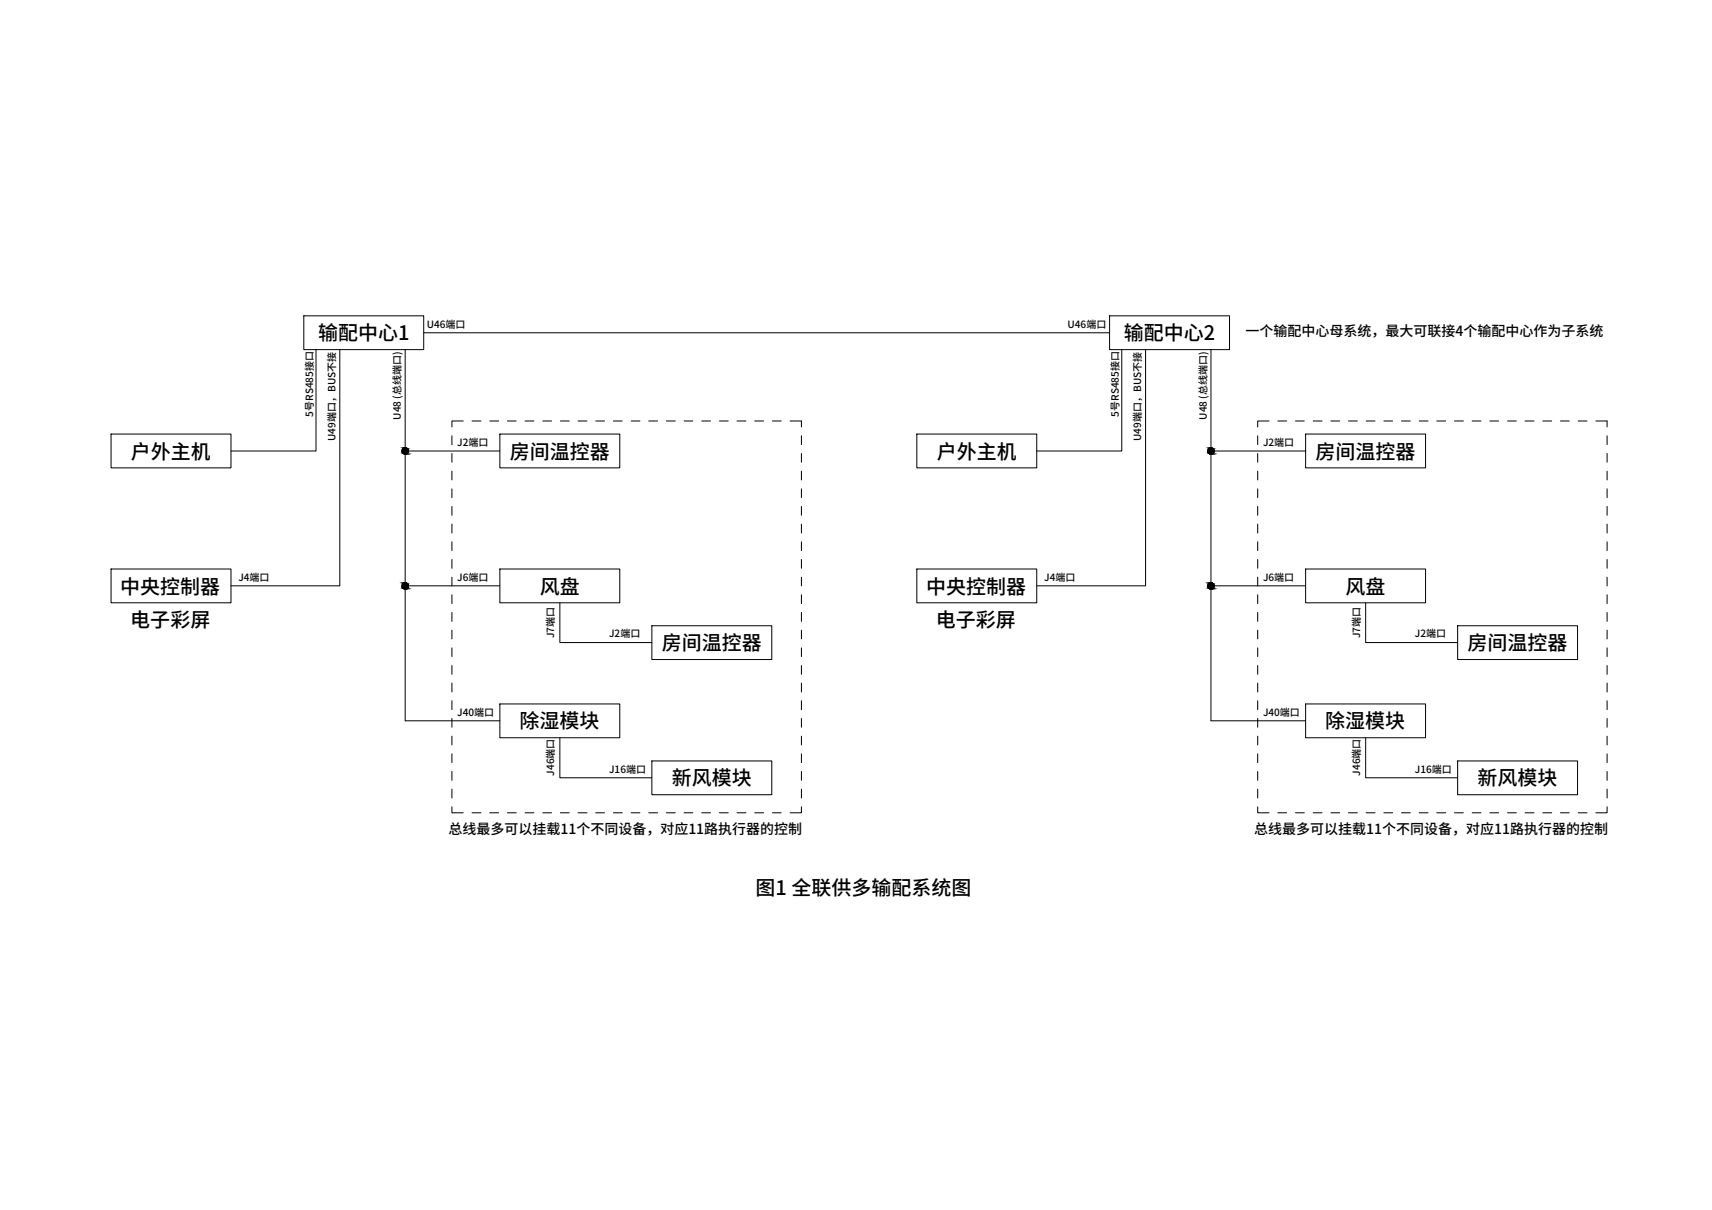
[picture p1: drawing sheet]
<svg xmlns="http://www.w3.org/2000/svg" width="297mm" height="210mm" viewBox="0 0 297 210" stroke-linecap="round" stroke-linejoin="round" font-family="sans-serif">
<g fill="none" stroke="#000" stroke-width=".17">
<path d="M52.7 54.8h20.8v5.8h-20.8zM73.5 57.7h119M192.5 54.8h20.8v5.8h-20.8zM19.3 75.3h20.8v5.9h-20.8zM54.8 60.6v17.6h-14.7M59 60.6v41h-18.9M70.3 60.6v64.4h16.4M70.3 78.2h16.4M78.4 75.6v1.5M78.4 78.7v1.5M80.4 73h-2v1.1M81.9 73h1.5"/>
<path d="M85 73h1.5M86.7 75.3h20.8v5.9h-20.8zM88 73h1.6M91.1 73h1.5M94.2 73h1.5M97.2 73h1.6M100.3 73h1.5M103.4 73h1.5M106.4 73h1.6M109.5 73h1.5M112.6 73h1.5M115.6 73h1.6"/>
<path d="M118.7 73h1.5M121.8 73h1.5M124.8 73h1.6M127.9 73h1.5M130.9 73h1.6M134 73h1.5M137.1 73h2v1.1M139.1 75.6v1.5M139.1 78.7v1.5M159.1 75.3h20.8v5.9h-20.8zM194.6 60.6v17.6h-14.7M198.8 60.6v41h-18.9"/>
<path d="M210.1 78.2h16.4M210.1 60.6v64.4h16.4M218.2 75.6v1.5M218.2 78.7v1.5M220.2 73h-2v1.1M221.7 73h1.6M224.8 73h1.5M226.5 75.3h20.8v5.9h-20.8zM227.8 73h1.6M230.9 73h1.5M234 73h1.5M237 73h1.6"/>
<path d="M240.1 73h1.5M243.2 73h1.5M246.2 73h1.6M249.3 73h1.5M252.4 73h1.5M255.4 73h1.5M258.5 73h1.5M261.6 73h1.5M264.6 73h1.6M267.7 73h1.5M270.7 73h1.6M273.8 73h1.5"/>
<path d="M276.9 73h1.9v1.1M278.8 75.6v1.5M278.8 78.7v1.5M19.3 98.7h20.8v5.9h-20.8zM78.4 81.7v1.6M78.4 84.8v1.5M78.4 87.8v1.6M78.4 90.9v1.6M78.4 94v1.5M78.4 97.1v1.5M86.7 98.7h20.8v5.9h-20.8zM139.1 81.7v1.6"/>
<path d="M139.1 84.8v1.5M139.1 87.8v1.6M139.1 90.9v1.6M139.1 94v1.5M139.1 97.1v1.5M159.1 98.7h20.8v5.9h-20.8zM218.2 81.7v1.6M218.2 84.8v1.5M218.2 87.8v1.6M218.2 90.9v1.6M218.2 94v1.5M218.2 97.1v1.5"/>
<path d="M226.5 98.7h20.8v5.9h-20.8zM278.8 81.7v1.6M278.8 84.8v1.5M278.8 87.8v1.6M278.8 90.9v1.6M278.8 94v1.5M278.8 97.1v1.5M70.3 101.6h16.4M78.4 100.1v1.5M78.4 103.2v1.5M78.4 106.2v1.6M78.4 109.3v1.5"/>
<path d="M78.4 112.4v1.5M78.4 115.5v1.5M78.4 118.5v1.5M97.1 104.6v6.9h16M113.1 108.5h20.8v5.9h-20.8zM139.1 100.1v1.5M139.1 103.2v1.5M139.1 106.2v1.6M139.1 109.3v1.5M139.1 112.4v1.5M139.1 115.5v1.5M139.1 118.5v1.5"/>
<path d="M210.1 101.6h16.4M218.2 100.1v1.5M218.2 103.2v1.5M218.2 106.2v1.6M218.2 109.3v1.5M218.2 112.4v1.5M218.2 115.5v1.5M218.2 118.5v1.5M236.9 104.6v6.9h16M252.9 108.5h20.8v5.9h-20.8zM278.8 100.1v1.5M278.8 103.2v1.5"/>
<path d="M278.8 106.2v1.6M278.8 109.3v1.5M278.8 112.4v1.5M278.8 115.5v1.5M278.8 118.5v1.5M78.4 140v1h2M78.4 121.6v1.5M78.4 124.6v1.6M78.4 127.7v1.5M78.4 130.8v1.5M78.4 133.8v1.6M78.4 136.9v1.5"/>
<path d="M86.7 122.1h20.8v5.9h-20.8zM97.1 128v6.9h16M113.1 132h20.8v5.9h-20.8zM139.1 140v1h-2M139.1 121.6v1.5M139.1 124.6v1.6M139.1 127.7v1.5M139.1 130.8v1.5M139.1 133.8v1.6M139.1 136.9v1.5M218.2 140v1h2M218.2 121.6v1.5"/>
<path d="M218.2 124.6v1.6M218.2 127.7v1.5M218.2 130.8v1.5M218.2 133.8v1.6M218.2 136.9v1.5M226.5 122.1h20.8v5.9h-20.8zM236.9 128v6.9h16M252.9 132h20.8v5.9h-20.8zM278.8 140v1h-1.9M278.8 121.6v1.5M278.8 124.6v1.6M278.8 127.7v1.5"/>
<path d="M278.8 130.8v1.5M278.8 133.8v1.6M278.8 136.9v1.5M81.9 141h1.5M85 141h1.5M88 141h1.6M91.1 141h1.5M94.2 141h1.5M97.2 141h1.6M100.3 141h1.5M103.4 141h1.5M106.4 141h1.6"/>
<path d="M109.5 141h1.5M112.6 141h1.5M115.6 141h1.6M118.7 141h1.5M121.8 141h1.5M124.8 141h1.6M127.9 141h1.5M130.9 141h1.6M134 141h1.5M221.7 141h1.6M224.8 141h1.5M227.8 141h1.6"/>
<path d="M230.9 141h1.5M234 141h1.5M237 141h1.6M240.1 141h1.5M243.2 141h1.5M246.2 141h1.6M249.3 141h1.5M252.4 141h1.5M255.4 141h1.5M258.5 141h1.5M261.6 141h1.5M264.6 141h1.6"/>
<path d="M267.7 141h1.5M270.7 141h1.6M273.8 141h1.5"/>
<circle cx="70.3" cy="78.2" r=".54"/>
<circle cx="210.1" cy="78.2" r=".54"/>
<circle cx="70.3" cy="101.6" r=".54"/>
<circle cx="210.1" cy="101.6" r=".54"/>
</g>
<g fill="#000" stroke="#000" stroke-width=".17">
<path d="M70.2 78.8h.1zM70.2 77.7h.1zM70.3 78.7h.2zM70.3 78.7l.1 .1zM210 78.8h.1zM210 77.7h.1zM210.1 78.7h.2zM210.1 78.7l.1 .1zM70.2 102.2h.1zM70.2 101.1h.1zM70.3 102.1h.2zM70.3 102.1l.1 .1z"/>
<path d="M210 102.2h.1zM210 101.1h.1zM210.1 102.1h.2zM210.1 102.1l.1 .1z"/>
<path d="M70.2 77.7h.1zM70.1 77.7h.2z"/>
<path d="M70.1 77.7l.2 .1zM70 77.8h.3z"/>
<path d="M70 77.8h.3zM70 77.8h.3z"/>
<path d="M70 77.8l.3 .1zM69.9 77.9h.4z"/>
<path d="M69.9 77.9l.4 .1zM69.9 77.9l.4 .1h-.5z"/>
<path d="M69.8 78h.5zM69.8 78h.5h-.5z"/>
<path d="M69.8 78l.5 .1zM69.8 78l.5 .1h-.5z"/>
<path d="M69.8 78.1l.5 .1v-.1zM69.8 78.1l.5 .1h-.5z"/>
<path d="M69.8 78.2l.5 .1zM69.8 78.2l.5 .1z"/>
<path d="M69.8 78.3l.5 .1zM69.8 78.3l.5 .1z"/>
<path d="M69.8 78.4l.5 .1zM69.8 78.4l.5 .1z"/>
<path d="M69.8 78.5l.5 .1zM69.8 78.5l.5 .1z"/>
<path d="M69.9 78.6h.4zM69.9 78.6h.4z"/>
<path d="M70 78.6l.3 .1zM70 78.6l.3 .1z"/>
<path d="M70 78.7h.3zM70 78.7h.3z"/>
<path d="M70.1 78.7l.2 .1zM70.1 78.7l.2 .1z"/>
<path d="M70.3 77.7h.2zM70.3 77.7h.2z"/>
<path d="M70.3 77.7l.3 .1zM70.3 77.7l.3 .1z"/>
<path d="M70.3 77.8h.3zM70.3 77.8h.3z"/>
<path d="M70.3 78.7h.3zM70.3 78.7h.2z"/>
<path d="M70.3 77.8l.4 .1zM70.3 77.8l.4 .1z"/>
<path d="M70.3 78.6h.3zM70.3 78.6l.3 .1z"/>
<path d="M70.3 77.9l.5 .1zM70.3 77.9l.5 .1z"/>
<path d="M70.3 78.6h.4zM70.3 78.6h.3z"/>
<path d="M70.3 78h.5zM70.3 78h.5z"/>
<path d="M70.3 78.5h.5zM70.3 78.5l.4 .1z"/>
<path d="M70.3 78l.5 .1zM70.3 78l.5 .1z"/>
<path d="M70.3 78.4h.5zM70.3 78.4l.5 .1z"/>
<path d="M70.3 78.1l.5 .1v-.1zM70.3 78.1l.5 .1h-.5z"/>
<path d="M70.3 78.2l.5 .1zM70.3 78.2l.5 .1z"/>
<path d="M70.3 78.3h.5zM70.3 78.3l.5 .1z"/>
<path d="M210 77.7h.1zM209.9 77.7h.2z"/>
<path d="M209.9 77.7l.2 .1zM209.8 77.8h.3z"/>
<path d="M209.8 77.8h.3zM209.7 77.8h.4z"/>
<path d="M209.7 77.8l.4 .1zM209.7 77.9h.4z"/>
<path d="M209.7 77.9l.4 .1zM209.7 77.9l.4 .1h-.5z"/>
<path d="M209.6 78h.5zM209.6 78h.5h-.5z"/>
<path d="M209.6 78l.5 .1zM209.6 78l.5 .1h-.5z"/>
<path d="M209.6 78.1l.5 .1v-.1zM209.6 78.1l.5 .1h-.5z"/>
<path d="M209.6 78.2l.5 .1zM209.6 78.2l.5 .1z"/>
<path d="M209.6 78.3l.5 .1zM209.6 78.3l.5 .1z"/>
<path d="M209.6 78.4l.5 .1zM209.6 78.4l.5 .1z"/>
<path d="M209.6 78.5l.5 .1zM209.6 78.5l.5 .1z"/>
<path d="M209.7 78.6h.4zM209.7 78.6h.4z"/>
<path d="M209.7 78.6l.4 .1zM209.7 78.6l.4 .1z"/>
<path d="M209.8 78.7h.3zM209.8 78.7h.3z"/>
<path d="M209.9 78.7l.2 .1zM209.9 78.7l.2 .1z"/>
<path d="M210.1 77.7h.2zM210.1 77.7h.2z"/>
<path d="M210.1 77.7l.3 .1zM210.1 77.7l.3 .1z"/>
<path d="M210.1 77.8h.3zM210.1 77.8h.3z"/>
<path d="M210.1 78.7h.3zM210.1 78.7h.2z"/>
<path d="M210.1 77.8l.4 .1zM210.1 77.8l.4 .1z"/>
<path d="M210.1 78.6h.3zM210.1 78.6l.3 .1z"/>
<path d="M210.1 77.9l.5 .1zM210.1 77.9l.5 .1z"/>
<path d="M210.1 78.6h.4zM210.1 78.6h.3z"/>
<path d="M210.1 78h.5zM210.1 78h.5z"/>
<path d="M210.1 78.5h.5zM210.1 78.5l.4 .1z"/>
<path d="M210.1 78l.5 .1zM210.1 78l.5 .1z"/>
<path d="M210.1 78.4h.5zM210.1 78.4l.5 .1z"/>
<path d="M210.1 78.1l.5 .1v-.1zM210.1 78.1l.5 .1h-.5z"/>
<path d="M210.1 78.2l.5 .1zM210.1 78.2l.5 .1z"/>
<path d="M210.1 78.3h.5zM210.1 78.3l.5 .1z"/>
<path d="M70.2 101.1h.1zM70.1 101.1h.2z"/>
<path d="M70.1 101.1l.2 .1zM70 101.2h.3z"/>
<path d="M70 101.2h.3zM70 101.2h.3h-.3z"/>
<path d="M70 101.2l.3 .1zM69.9 101.3h.4z"/>
<path d="M69.9 101.3l.4 .1zM69.9 101.3l.4 .1h-.5z"/>
<path d="M69.8 101.4l.5 .1zM69.8 101.4l.5 .1h-.5z"/>
<path d="M69.8 101.5h.5zM69.8 101.5h.5h-.5z"/>
<path d="M69.8 101.5l.5 .1zM69.8 101.5l.5 .1h-.5z"/>
<path d="M69.8 101.6l.5 .1v-.1zM69.8 101.6l.5 .1h-.5z"/>
<path d="M69.8 101.7l.5 .1zM69.8 101.7l.5 .1z"/>
<path d="M69.8 101.8l.5 .1zM69.8 101.8l.5 .1z"/>
<path d="M69.8 101.9l.5 .1zM69.8 101.9l.5 .1z"/>
<path d="M69.9 102l.4 .1zM69.9 102l.4 .1z"/>
<path d="M70 102.1h.3zM70 102.1h.3z"/>
<path d="M70 102.1h.3zM70 102.1h.3z"/>
<path d="M70.1 102.1l.2 .1zM70.1 102.1l.2 .1z"/>
<path d="M70.3 101.1h.2zM70.3 101.1h.2z"/>
<path d="M70.3 101.1l.3 .1zM70.3 101.1l.3 .1z"/>
<path d="M70.3 101.2h.3zM70.3 101.2h.3z"/>
<path d="M70.3 102.1h.3zM70.3 102.1h.2z"/>
<path d="M70.3 101.2l.4 .1zM70.3 101.2l.4 .1z"/>
<path d="M70.3 102.1h.3zM70.3 102.1h.3z"/>
<path d="M70.3 101.3l.5 .1zM70.3 101.3l.5 .1z"/>
<path d="M70.3 102h.4zM70.3 102l.3 .1z"/>
<path d="M70.3 101.4l.5 .1zM70.3 101.4l.5 .1z"/>
<path d="M70.3 101.9h.5zM70.3 101.9l.4 .1z"/>
<path d="M70.3 101.5h.5zM70.3 101.5h.5z"/>
<path d="M70.3 101.8h.5zM70.3 101.8l.5 .1z"/>
<path d="M70.3 101.5l.5 .1zM70.3 101.5l.5 .1z"/>
<path d="M70.3 101.6l.5 .1v-.1zM70.3 101.6l.5 .1h-.5z"/>
<path d="M70.3 101.7h.5zM70.3 101.7l.5 .1z"/>
<path d="M210 101.1h.1zM209.9 101.1h.2z"/>
<path d="M209.9 101.1l.2 .1zM209.8 101.2h.3z"/>
<path d="M209.8 101.2h.3zM209.7 101.2h.4z"/>
<path d="M209.7 101.2l.4 .1zM209.7 101.2l.4 .1h-.4z"/>
<path d="M209.7 101.3l.4 .1zM209.7 101.3l.4 .1h-.5z"/>
<path d="M209.6 101.4l.5 .1zM209.6 101.4l.5 .1h-.5z"/>
<path d="M209.6 101.5h.5zM209.6 101.5h.5h-.5z"/>
<path d="M209.6 101.5l.5 .1zM209.6 101.5l.5 .1h-.5z"/>
<path d="M209.6 101.6l.5 .1v-.1zM209.6 101.6l.5 .1h-.5z"/>
<path d="M209.6 101.7l.5 .1zM209.6 101.7l.5 .1z"/>
<path d="M209.6 101.8l.5 .1zM209.6 101.8l.5 .1z"/>
<path d="M209.6 101.9l.5 .1zM209.6 101.9l.5 .1z"/>
<path d="M209.7 102l.4 .1zM209.7 102l.4 .1z"/>
<path d="M209.7 102.1h.4zM209.7 102.1h.4z"/>
<path d="M209.8 102.1h.3zM209.8 102.1h.3z"/>
<path d="M209.9 102.1l.2 .1zM209.9 102.1l.2 .1z"/>
<path d="M210.1 101.1h.2zM210.1 101.1h.2z"/>
<path d="M210.1 101.1l.3 .1zM210.1 101.1l.3 .1z"/>
<path d="M210.1 101.2h.3zM210.1 101.2h.3z"/>
<path d="M210.1 102.1h.3zM210.1 102.1h.2z"/>
<path d="M210.1 101.2l.4 .1zM210.1 101.2l.4 .1z"/>
<path d="M210.1 102.1h.3zM210.1 102.1h.3z"/>
<path d="M210.1 101.3l.5 .1zM210.1 101.3l.5 .1z"/>
<path d="M210.1 102h.4zM210.1 102l.3 .1z"/>
<path d="M210.1 101.4l.5 .1zM210.1 101.4l.5 .1z"/>
<path d="M210.1 101.9h.5zM210.1 101.9l.4 .1z"/>
<path d="M210.1 101.5h.5zM210.1 101.5h.5z"/>
<path d="M210.1 101.8h.5zM210.1 101.8l.5 .1z"/>
<path d="M210.1 101.5l.5 .1zM210.1 101.5l.5 .1z"/>
<path d="M210.1 101.6l.5 .1v-.1zM210.1 101.6l.5 .1h-.5z"/>
<path d="M210.1 101.7h.5zM210.1 101.7l.5 .1z"/>
</g>
<g font-size="3.5">
<text x="55.2" y="59">输配中心1</text>
<text x="195" y="59">输配中心2</text>
<text x="22.7" y="79.6">户外主机</text>
<text x="88.5" y="79.6">房间温控器</text>
<text x="162.5" y="79.6">户外主机</text>
<text x="228.3" y="79.6">房间温控器</text>
<text x="20.9" y="103">中央控制器</text>
<text x="93.7" y="103">风盘</text>
<text x="160.7" y="103">中央控制器</text>
<text x="233.5" y="103">风盘</text>
<text x="22.6" y="108.8">电子彩屏</text>
<text x="114.8" y="112.8">房间温控器</text>
<text x="162.4" y="108.8">电子彩屏</text>
<text x="254.6" y="112.8">房间温控器</text>
<text x="90.1" y="126.4">除湿模块</text>
<text x="229.9" y="126.4">除湿模块</text>
<text x="116.6" y="136.3">新风模块</text>
<text x="256.4" y="136.3">新风模块</text>
<text x="131.1" y="155.3">图1 全联供多输配系统图</text>
</g>
<g font-size="2.4">
<text x="216.1" y="58.3">一个输配中心母系统，最大可联接4个输配中心作为子系统</text>
<text x="77.8" y="144.7">总线最多可以挂载11个不同设备，对应11路执行器的控制</text>
<text x="217.6" y="144.7">总线最多可以挂载11个不同设备，对应11路执行器的控制</text>
</g>
<g font-size="1.7">
<text x="74.1" y="56.9">U46端口</text>
<text x="185.2" y="56.9">U46端口</text>
<text x="54.3" y="72.3" transform="rotate(-90 54.3 72.3)">5号RS485接口</text>
<text x="58.2" y="76.5" transform="rotate(-90 58.2 76.5)">U49端口，BUS不接</text>
<text x="69.6" y="72.8" transform="rotate(-90 69.6 72.8)">U48 (总线端口)</text>
<text x="79.3" y="77.4">J2端口</text>
<text x="194.1" y="72.3" transform="rotate(-90 194.1 72.3)">5号RS485接口</text>
<text x="198" y="76.5" transform="rotate(-90 198 76.5)">U49端口，BUS不接</text>
<text x="209.4" y="72.8" transform="rotate(-90 209.4 72.8)">U48 (总线端口)</text>
<text x="219.1" y="77.4">J2端口</text>
<text x="41.4" y="100.7">J4端口</text>
<text x="79.3" y="100.7">J6端口</text>
<text x="181.2" y="100.7">J4端口</text>
<text x="219.1" y="100.7">J6端口</text>
<text x="96.2" y="110.7" transform="rotate(-90 96.2 110.7)">J7端口</text>
<text x="105.7" y="110.6">J2端口</text>
<text x="236" y="110.7" transform="rotate(-90 236 110.7)">J7端口</text>
<text x="245.5" y="110.6">J2端口</text>
<text x="79.3" y="124.1">J40端口</text>
<text x="219.1" y="124.1">J40端口</text>
<text x="96.2" y="134.6" transform="rotate(-90 96.2 134.6)">J46端口</text>
<text x="105.7" y="134">J16端口</text>
<text x="236" y="134.6" transform="rotate(-90 236 134.6)">J46端口</text>
<text x="245.5" y="134">J16端口</text>
</g>
</svg>
